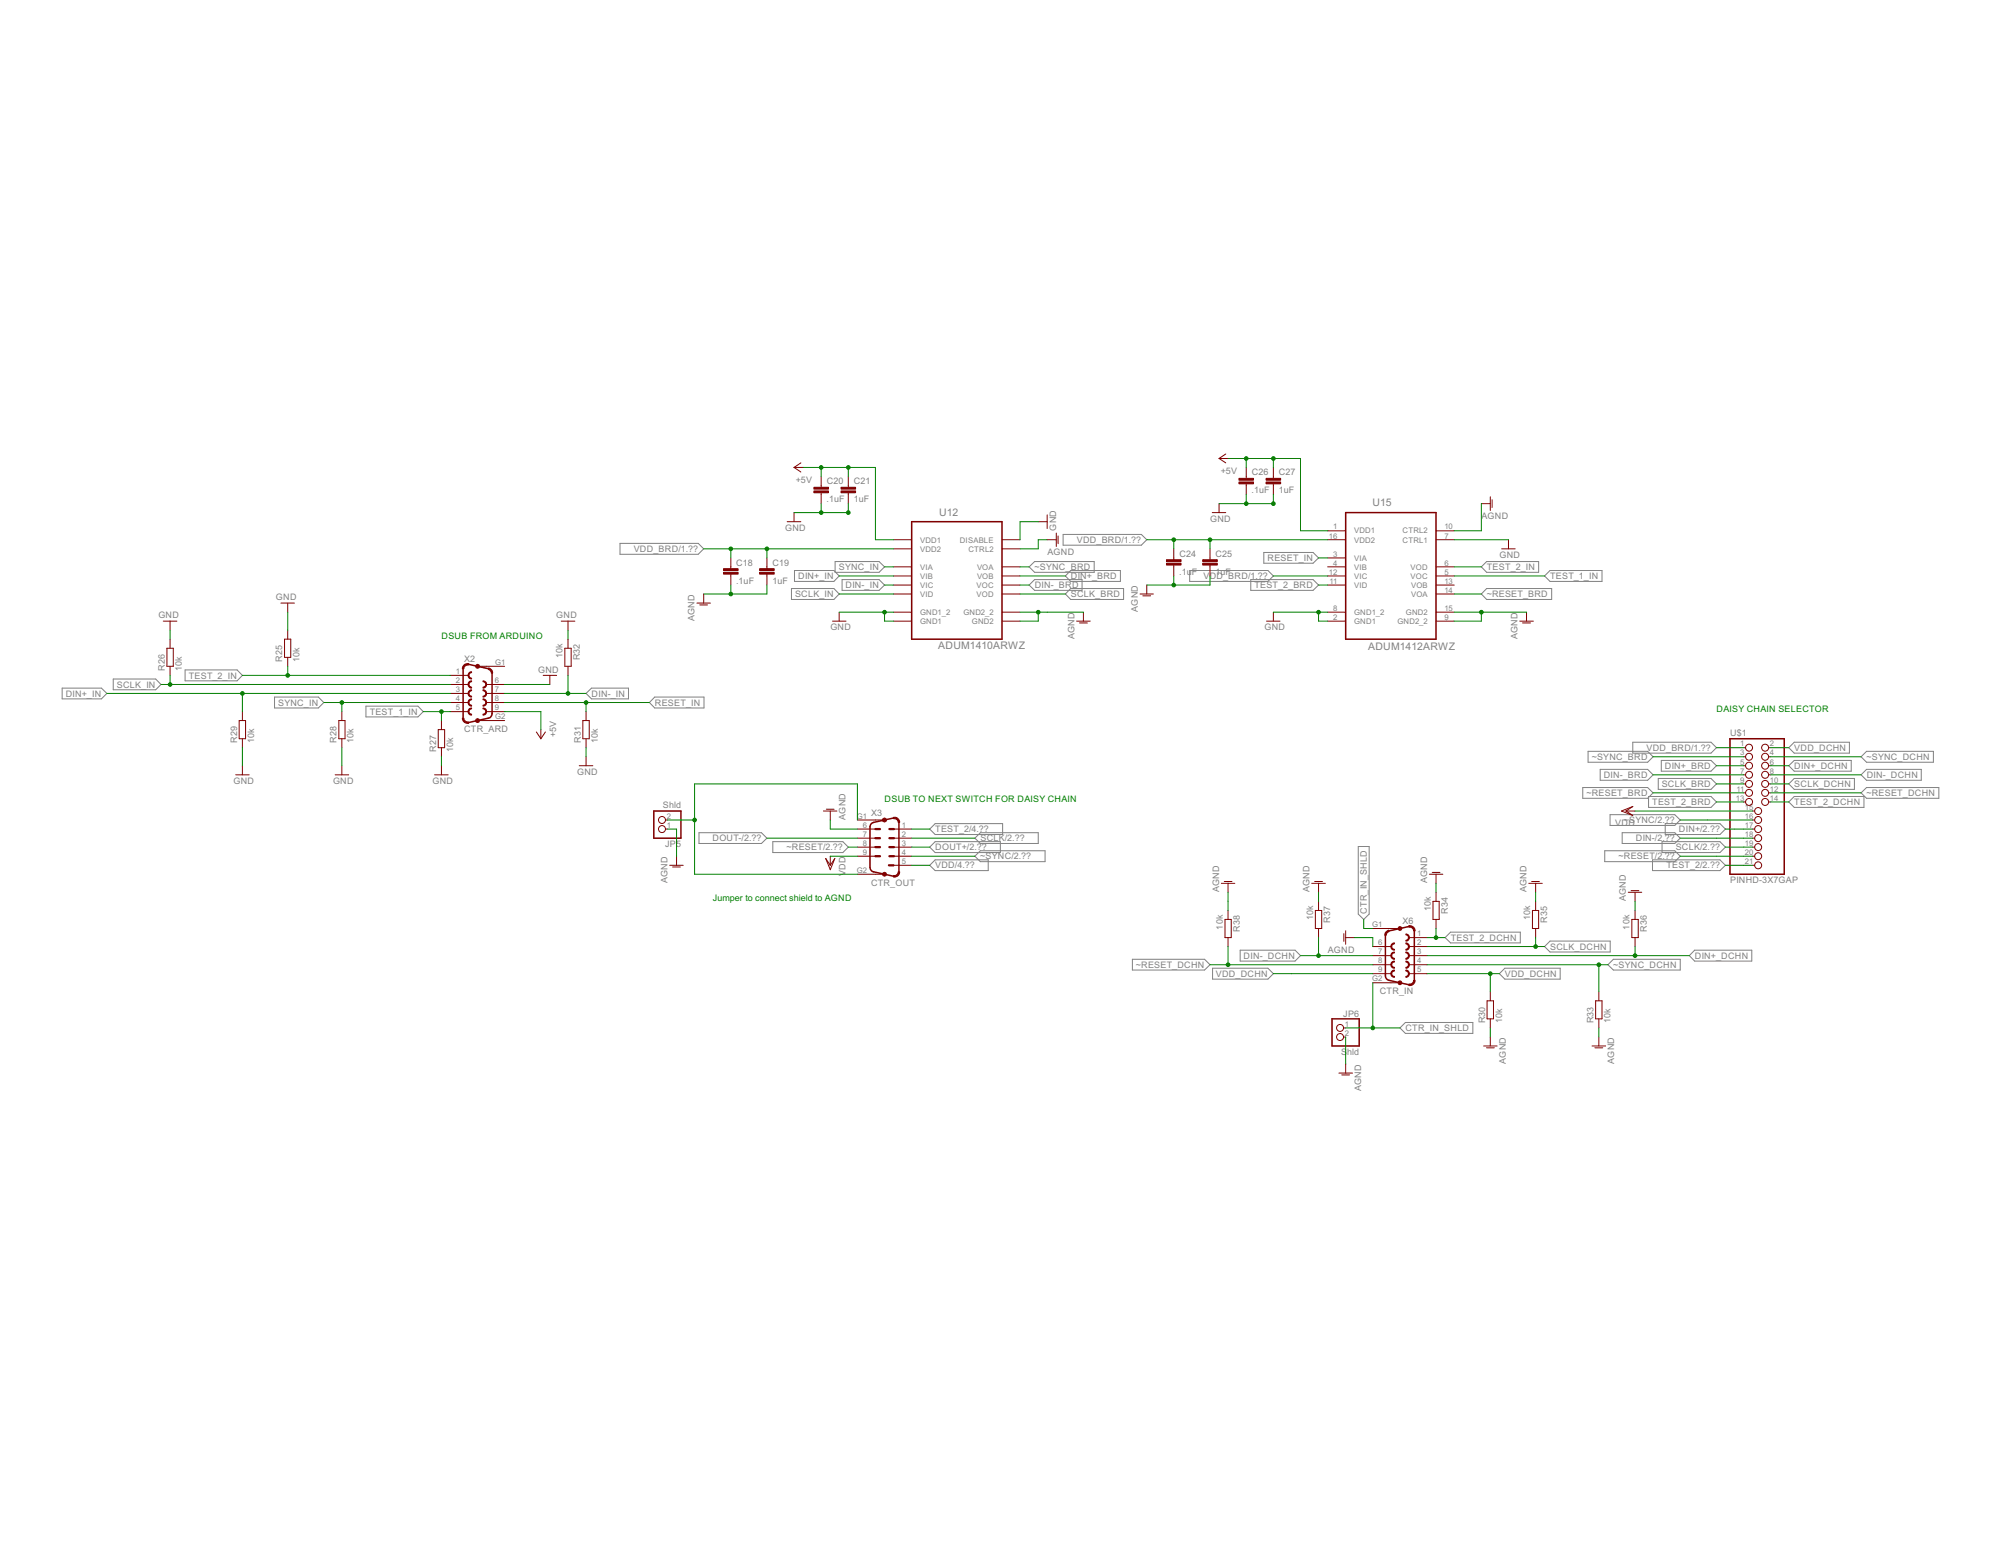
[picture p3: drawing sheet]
<svg xmlns="http://www.w3.org/2000/svg" width="279mm" height="216mm" viewBox="0 0 279 216" stroke-linecap="round" stroke-linejoin="round" font-family="sans-serif">
<g fill="none" stroke="#808080" stroke-width=".14">
<path d="M86.6 75.9h10.9l.8 .7-.8 .8h-10.9zM110.9 79.7h5.5l.8 .7-.8 .8h-5.5zM116.6 78.4h6.1l.8 .8-.8 .7h-6.1zM143.7 79.2l.8-.8h8.3v1.5h-8.3zM148.4 74.6h11l.7 .8-.7 .7h-11zM149.5 79.7h6.9v1.5h-6.9l-.7-.8zM166.1 79.7h10.9l.8 .7-.8 .8h-10.9zM176.5 77.2h6.8l.8 .7-.8 .8h-6.8zM207.6 78.4h7.2v1.5h-7.2l-.8-.7zM8.7 96.1h5.5l.7 .7-.7 .8h-5.5zM15.8 94.8h5.9l.8 .8-.8 .7h-5.9zM25.8 93.6h7.3l.7 .7-.7 .8h-7.3z"/>
<path d="M38.3 97.3h6.1l.8 .8-.8 .8h-6.1zM51.1 98.6h7.3l.7 .8-.7 .7h-7.3zM81.8 96.8l.8-.7h5.2v1.5h-5.2zM91.4 97.3h6.9v1.6h-6.9l-.7-.8zM110.5 82.2h5.9l.8 .8-.8 .7h-5.9zM117.6 80.9h5.1l.8 .8-.8 .7h-5.1zM143.7 81.7l.8-.8h6.6v1.5h-6.6zM149.5 82.2h7.4v1.5h-7.4l-.7-.7zM174.6 80.9h8.7l.8 .8-.8 .7h-8.7zM207.6 82.2h9.1v1.5h-9.1l-.8-.7zM215.7 80.4l.7-.7h7.3v1.5h-7.3zM97.6 116.3h8.7l.8 .8-.8 .7h-8.7z"/>
<path d="M107.9 117.5h9.8l.7 .8-.7 .8h-9.8zM130.6 117.5h9.1v1.6h-9.1l-.8-.8zM130.6 115h9.4v1.5h-9.4l-.8-.7zM136.1 117.1l.8-.8h8.1v1.5h-8.1zM136.1 119.6l.8-.8h9v1.5h-9zM189.7 118.2h1.5v9.5l-.8 .7-.7-.7zM221 110h9.1l.7 .7-.7 .8h-9.1zM221.7 104.9h8.4l.7 .8-.7 .7h-8.4zM223.4 107.4h6.7l.7 .8-.7 .8h-6.7zM224.1 118.8h9.7l.8 .8-.8 .7h-9.7zM224.8 113.8h9l.8 .7-.8 .8h-9zM226.5 116.3h7.3l.8 .8-.8 .7h-7.3z"/>
<path d="M228 103.7h10.9l.8 .7-.8 .8h-10.9zM230.2 111.2h8.7l.8 .8-.8 .8h-8.7zM231.5 108.7h7.4l.8 .8-.8 .7h-7.4zM232 106.2h6.9l.8 .7-.8 .8h-6.9zM232.1 117.5h8.1l.7 .8-.7 .8h-8.1zM232.5 115h7.7l.7 .8-.7 .7h-7.7zM249.8 104.4l.7-.7h7.7v1.5h-7.7zM249.8 106.9l.7-.7h8v1.5h-8zM249.8 109.5l.7-.8h8.4v1.5h-8.4zM249.8 112l.7-.8h9.8v1.6h-9.8zM259.9 105.7l.7-.8h9.4v1.5h-9.4zM259.9 108.2l.7-.8h7.7v1.6h-7.7z"/>
<path d="M259.9 110.7l.7-.7h10.1v1.5h-10.1zM130.6 120.1h7.4v1.5h-7.4l-.8-.8zM158.1 134h10.1l.8 .7-.8 .8h-10.1zM169.3 135.2h7.7l.8 .8-.8 .7h-7.7zM173.2 132.7h7.6l.8 .8-.8 .7h-7.6zM202.5 130.2h9.8v1.5h-9.8l-.7-.8zM210.1 135.2h7.7v1.5h-7.7l-.7-.7zM215.7 132.2l.7-.8h8.4v1.5h-8.4zM224.5 134.7l.8-.7h9.3v1.5h-9.3zM230.7 120.1h9.5l.7 .7-.7 .8h-9.5zM236.6 132.7h8v1.5h-8l-.7-.7zM195.5 143.6l.7-.8h9.5v1.5h-9.5z"/>
</g>
<g fill="none" stroke="#800000" stroke-width=".14">
<path d="M102 77.9v1.5M107.1 77.9v1.5M109.9 72.9h1.9M110.9 65.3l.9 .6M110.9 65.3h1.2M110.9 71.6v1.3M111.8 64.6l-.9 .7M114.7 66.5v1.6M114.7 68.8v1.5M118.4 66.5v1.6M118.4 68.8v1.5M124.8 75.4h2.5"/>
<path d="M124.8 76.6h2.5M124.8 79.2h2.5M139.9 75.4h2.5M139.9 76.6h2.5M139.9 79.2h2.5M145 72.9h1.2M146.2 75.4h1.3M146.2 71.9v1.9M147.5 74.4v1.9M147.7 74.8v1.1M163.9 76.6v1.6M163.9 78.9v1.5"/>
<path d="M169 76.6v1.6M169 78.9v1.5M169.3 71.6h1.9M170.2 64l1 .6M170.2 64h1.3M170.2 70.3v1.3M171.2 63.4l-1 .6M174 65.3v1.5M174 67.6v1.5M177.8 65.3v1.5M177.8 67.6v1.5M185.4 75.4h2.5"/>
<path d="M185.4 79.2h2.5M185.4 74.1h2.5M185.4 77.9h2.5M200.5 75.4h2.6M200.5 79.2h2.6M200.5 74.1h2.6M206.8 70.3h1.3M208.1 69.4v1.9M208.3 69.8v1.1M209.7 76.6h1.9M210.6 75.4v1.2M22.8 86.7h1.9"/>
<path d="M23.3 90.5h.9v2.5h-.9zM23.7 86.7v1.3M23.7 89.3v1.2M23.7 93v1.3M33.8 99.4v1.2M39.2 84.2h1.9M39.7 89.3h.9v2.5h-.9zM40.2 84.2v1.3M40.2 88v1.3M40.2 91.8v1.2M47.7 99.4v1.2M62.9 94.3h2.5"/>
<path d="M62.9 95.6h2.5M62.9 96.8h2.5M62.9 98.1h2.5M62.9 99.4h2.5M66.7 93h3.8M67.9 95.6h2.6M67.9 96.8h2.6M67.9 98.1h2.6M67.9 99.4h2.6M75.8 94.3h1.9M76.8 94.3v1.3M78.4 86.7h1.9"/>
<path d="M78.9 90.5h.9v2.5h-.9zM79.3 86.7v1.3M79.3 89.3v1.2M79.3 93v1.3M81.8 99.4v1.2M97.3 84.2h1.9M97.7 84.5h1.1M98.3 83v1.2M102 80.2v1.5M107.1 80.2v1.5M116.2 86.7h1.9M117.2 85.5v1.2"/>
<path d="M124.8 80.4h2.5M124.8 81.7h2.5M124.8 83h2.5M124.8 85.5h2.5M124.8 86.7h2.5M139.9 80.4h2.5M139.9 81.7h2.5M139.9 83h2.5M139.9 85.5h2.5M139.9 86.7h2.5M150.3 86.7h1.9M150.7 87h1.1"/>
<path d="M151.3 85.5v1.2M159.2 83h1.9M159.6 83.2h1.1M160.1 81.7v1.3M176.8 86.7h1.9M177.8 85.5v1.2M185.4 80.4h2.5M185.4 81.7h2.5M185.4 85.5h2.5M185.4 86.7h2.5M200.5 80.4h2.6M200.5 81.7h2.6"/>
<path d="M200.5 83h2.6M200.5 85.5h2.6M200.5 86.7h2.6M212.2 86.7h1.9M212.6 87h1.1M213.1 85.5v1.2M32.9 108.2h1.9M33.4 100.6h.9v2.6h-.9zM33.8 103.2v1.2M33.8 106.9v1.3M46.8 108.2h1.9M47.3 100.6h.9v2.6h-.9z"/>
<path d="M47.7 103.2v1.2M47.7 106.9v1.3M60.7 108.2h1.9M61.2 101.9h.9v2.5h-.9zM61.6 100.6v1.3M61.6 104.4v1.3M61.6 106.9v1.3M66.7 100.6h3.8M74.9 102.2l.6 1M75.5 101.9v1.3M76.2 102.2l-.7 1M80.9 106.9h1.9"/>
<path d="M81.4 100.6h.9v2.6h-.9zM81.8 103.2v1.2M81.8 105.7v1.2M92.9 114.5h.3M92.9 115.8h.3M94.5 119.6v1.2M115 113.3h1.9M115.3 119.9l.6 .9 .7-.9-.7 1.6zM115.4 113h1.1M115.9 113.3v1.2M115.9 119.6v1.2M119.7 114.5h3.8"/>
<path d="M119.7 115.8h2.5M119.7 117.1h2.5M119.7 118.3h2.5M119.7 119.6h2.5M124.8 115.8h2.5M124.8 117.1h2.5M124.8 118.3h2.5M124.8 119.6h2.5M226.4 113.3l1.6-.7-1 .7 1 .6zM227 113.3h1.3M243.5 104.4h.2M243.5 105.7h.2"/>
<path d="M243.5 106.9h.2M243.5 108.2h.2M243.5 109.5h.2M243.5 110.7h.2M243.5 112h.2M244.7 114.5h.3M244.7 115.8h.3M244.7 117.1h.3M244.7 118.3h.3M244.7 119.6h.3M244.7 113.3h.3M247 104.4h.2"/>
<path d="M247 105.7h.2M247 106.9h.2M247 108.2h.2M247 109.5h.2M247 110.7h.2M247 112h.2M93.5 120.8h1.9M93.9 121.1h1.1M119.7 122.1h3.8M124.8 120.8h2.5M170.5 123.4h1.9M170.9 123.1h1.1"/>
<path d="M171 128.4h.9v2.5h-.9zM171.5 123.4v1.2M171.5 127.1v1.3M171.5 130.9v1.3M183.2 123.4h1.9M183.6 123.1h1.1M183.7 127.1h.9v2.6h-.9zM184.1 123.4v1.2M184.1 125.9v1.2M184.1 129.7v1.2M187.6 130.4v1.1M187.9 130.9h1.3"/>
<path d="M187.9 130v1.9M191.7 129.7h3.8M191.7 137.2h3.8M191.7 132.2h2.5M191.7 133.5h2.5M191.7 134.7h2.5M191.7 136h2.5M196.7 130.9h2.6M196.7 132.2h2.6M196.7 133.5h2.6M196.7 134.7h2.6M196.7 136h2.6"/>
<path d="M199.6 122.1h1.9M200 121.8h1.1M200.1 125.9h.9v2.5h-.9zM200.5 122.1v1.3M200.5 124.6v1.3M200.5 128.4v1.3M207.6 139.8h.9v2.5h-.9zM208.1 138.5v1.3M213.5 123.4h1.8M213.9 123.1h1M214 127.1h.8v2.6h-.8zM214.4 123.4v1.2"/>
<path d="M214.4 125.9v1.2M214.4 129.7v1.2M222.8 139.8h.9v2.5h-.9zM223.2 138.5v1.3M227.4 124.6h1.8M227.8 124.4h1M227.9 128.4h.8v2.5h-.8zM228.3 124.6v1.3M228.3 127.1v1.3M228.3 130.9v1.3M244.7 120.8h.3M186.9 149.9h1.9"/>
<path d="M187.3 150.1h1.1M187.6 143.6h.3M187.6 144.8h.3M187.9 148.6v1.3M207.2 146.1h1.8M207.6 146.3h1M208.1 142.3v1.3M208.1 144.8v1.3M222.3 146.1h1.9M222.7 146.3h1.1M223.2 142.3v1.3M223.2 144.8v1.3"/>
<circle cx="92.4" cy="114.5" r=".49"/>
<circle cx="92.4" cy="115.8" r=".49"/>
<circle cx="244.2" cy="110.7" r=".49"/>
<circle cx="244.2" cy="108.2" r=".49"/>
<circle cx="244.2" cy="112" r=".49"/>
<circle cx="244.2" cy="106.9" r=".49"/>
<circle cx="244.2" cy="104.4" r=".49"/>
<circle cx="244.2" cy="109.5" r=".49"/>
<circle cx="244.2" cy="105.7" r=".49"/>
<circle cx="245.5" cy="117.1" r=".49"/>
<circle cx="245.5" cy="114.5" r=".49"/>
<circle cx="245.5" cy="118.3" r=".49"/>
<circle cx="245.5" cy="119.6" r=".49"/>
<circle cx="245.5" cy="115.8" r=".49"/>
<circle cx="245.5" cy="113.3" r=".49"/>
<circle cx="246.5" cy="109.5" r=".49"/>
<circle cx="246.5" cy="110.7" r=".49"/>
<circle cx="246.5" cy="108.2" r=".49"/>
<circle cx="246.5" cy="112" r=".49"/>
<circle cx="246.5" cy="105.7" r=".49"/>
<circle cx="246.5" cy="106.9" r=".49"/>
<circle cx="246.5" cy="104.4" r=".49"/>
<circle cx="245.5" cy="120.8" r=".49"/>
<circle cx="187.1" cy="143.6" r=".49"/>
<circle cx="187.1" cy="144.8" r=".49"/>
</g>
<g fill="none" stroke="#800000" stroke-width=".21">
<path d="M127.3 72.9h12.6v16.4h-12.6zM187.9 71.6h12.6v17.7h-12.6zM64.7 93.4v6.9M65.4 92.8l2.8 .6M68.7 94v5.7a.63 .63 0 0 1-.5 .6l-2.8 .6M91.3 113.3h3.8v3.8h-3.8zM124.8 114.2l-2.8 .7a.63 .63 0 0 0-.5 .6v5.6a.63 .63 0 0 0 .5 .7l2.8 .6M125.5 114.9v6.9M241.6 103.2h7.5v18.9h-7.5zM193.4 130.6v5.7a.63 .63 0 0 0 .6 .6l2.7 .6M196.7 129.4l-2.7 .6M197.5 130v6.9"/>
<path d="M186 142.3h3.8v3.8h-3.8z"/>
</g>
<g fill="#800000" stroke="#800000" stroke-width=".14">
<path d="M101 79.9h2.1v.3h-2.1z"/>
<path d="M101 79.4h2.1v.3h-2.1z"/>
<path d="M106.1 79.9h2v.3h-2z"/>
<path d="M106.1 79.4h2v.3h-2z"/>
<path d="M113.6 68.6h2.1v.2h-2.1z"/>
<path d="M113.6 68.1h2.1v.2h-2.1z"/>
<path d="M117.4 68.6h2.1v.2h-2.1z"/>
<path d="M117.4 68.1h2.1v.2h-2.1z"/>
<path d="M162.9 78.7h2v.2h-2z"/>
<path d="M162.9 78.2h2v.2h-2z"/>
<path d="M167.9 78.7h2.1v.2h-2.1z"/>
<path d="M167.9 78.2h2.1v.2h-2.1z"/>
<path d="M173 67.3h2v.3h-2z"/>
<path d="M173 66.8h2v.3h-2z"/>
<path d="M176.8 67.3h2v.3h-2z"/>
<path d="M176.8 66.8h2v.3h-2z"/>
</g>
<path d="M122.2 115.8h.7M122.2 117.1h.7M122.2 118.3h.7M122.2 119.6h.7M124.2 115.8h.6M124.2 117.1h.6M124.2 118.3h.6M124.2 119.6h.6M124.1 120.8h.7" fill="none" stroke="#800000" stroke-width=".32"/>
<g fill="#800000" stroke="#800000" stroke-width=".14">
<path d="M124.8 122.3a.51 .51 0 0 0 .6-.5h.2v.1a.74 .74 0 0 1-.9 .6z" fill-rule="evenodd"/>
<path d="M124.7 114.2a.7 .7 0 0 1 .9 .7h-.2a.52 .52 0 0 0-.6-.6z" fill-rule="evenodd"/>
<path d="M123.3 121.9l.2-.1 .2 .1 .1 .2-.1 .2-.2 .1-.2-.1-.1-.2z" fill-rule="evenodd"/>
<path d="M65.5 95.2l.3-.1v.1a.38 .38 0 0 0-.3 .4 .38 .38 0 0 0 .3 .4v.1a.53 .53 0 0 1-.3-.9z" fill-rule="evenodd"/>
<path d="M67.4 95.1a.51 .51 0 0 1 .5 .5 .51 .51 0 0 1-.5 .5v-.1a.38 .38 0 0 0 .4-.4 .38 .38 0 0 0-.4-.4z" fill-rule="evenodd"/>
<path d="M65.5 94l.3-.2v.1a.38 .38 0 0 0-.3 .4 .38 .38 0 0 0 .3 .4v.1a.53 .53 0 0 1-.3-.8z" fill-rule="evenodd"/>
<path d="M67.4 97.6a.51 .51 0 0 1 .5 .5 .51 .51 0 0 1-.5 .5v-.1a.38 .38 0 0 0 .4-.4 .38 .38 0 0 0-.4-.4z" fill-rule="evenodd"/>
<path d="M65.5 96.5l.3-.2v.2a.38 .38 0 0 0-.3 .3 .38 .38 0 0 0 .3 .4v.1a.51 .51 0 0 1-.3-.8z" fill-rule="evenodd"/>
<path d="M67.4 96.3a.51 .51 0 0 1 .5 .5 .51 .51 0 0 1-.5 .5v-.1a.38 .38 0 0 0 .4-.4 .38 .38 0 0 0-.4-.3z" fill-rule="evenodd"/>
<path d="M65.5 97.8l.3-.2v.1a.38 .38 0 0 0-.3 .4 .38 .38 0 0 0 .3 .4v.1a.53 .53 0 0 1-.3-.8z" fill-rule="evenodd"/>
<path d="M67.4 98.9a.5 .5 0 0 1 .5 .5 .5 .5 0 0 1-.5 .5v-.2a.37 .37 0 0 0 .4-.3 .37 .37 0 0 0-.4-.4z" fill-rule="evenodd"/>
<path d="M65.5 99l.3-.1v.1a.37 .37 0 0 0-.3 .4 .37 .37 0 0 0 .3 .3v.2a.5 .5 0 0 1-.4-.3 .5 .5 0 0 1 .1-.6z" fill-rule="evenodd"/>
<path d="M64.7 92.9l.2-.1 .4-.1h.1v.2a.54 .54 0 0 0-.6 .5h-.2z" fill-rule="evenodd"/>
<path d="M68.2 93.3h.1a.71 .71 0 0 1 .5 .7h-.2a.57 .57 0 0 0-.4-.5z" fill-rule="evenodd"/>
<path d="M64.6 100.3h.2a.55 .55 0 0 0 .6 .5v.2h-.1a.73 .73 0 0 1-.7-.7z" fill-rule="evenodd"/>
<path d="M196.3 131.7a.51 .51 0 0 1 .5 .5 .51 .51 0 0 1-.5 .5v-.1a.38 .38 0 0 0 .4-.4 .38 .38 0 0 0-.4-.4z" fill-rule="evenodd"/>
<path d="M194.3 131.9l.3-.2h.1v.1a.38 .38 0 0 0-.4 .4 .38 .38 0 0 0 .4 .4v.1h-.1a.5 .5 0 0 1-.3-.8z" fill-rule="evenodd"/>
<path d="M196.3 130.4a.5 .5 0 0 1 .5 .5 .5 .5 0 0 1-.5 .5v-.1a.38 .38 0 0 0 .4-.4 .38 .38 0 0 0-.4-.3z" fill-rule="evenodd"/>
<path d="M194.3 134.4l.3-.2h.1v.1a.37 .37 0 0 0-.4 .4 .37 .37 0 0 0 .4 .4v.1a.5 .5 0 0 1-.5-.3 .5 .5 0 0 1 .1-.5z" fill-rule="evenodd"/>
<path d="M196.3 132.9a.51 .51 0 0 1 .5 .6 .51 .51 0 0 1-.5 .5v-.2a.38 .38 0 0 0 .4-.3 .38 .38 0 0 0-.4-.4z" fill-rule="evenodd"/>
<path d="M194.3 133.1l.3-.2h.1v.2a.38 .38 0 0 0-.4 .4 .38 .38 0 0 0 .4 .3v.2h-.1a.53 .53 0 0 1-.3-.9z" fill-rule="evenodd"/>
<path d="M196.3 134.2a.5 .5 0 0 1 .5 .5 .5 .5 0 0 1-.5 .5v-.1a.37 .37 0 0 0 .4-.4 .37 .37 0 0 0-.4-.4z" fill-rule="evenodd"/>
<path d="M194.3 135.7l.3-.2h.1v.1a.38 .38 0 0 0-.4 .4 .38 .38 0 0 0 .4 .4v.1h-.1a.51 .51 0 0 1-.3-.8z" fill-rule="evenodd"/>
<path d="M196.3 135.5a.51 .51 0 0 1 .5 .5 .51 .51 0 0 1-.5 .5v-.1a.38 .38 0 0 0 .4-.4 .38 .38 0 0 0-.4-.4z" fill-rule="evenodd"/>
<path d="M196.7 129.3h.1a.73 .73 0 0 1 .8 .7h-.2a.52 .52 0 0 0-.7-.5z" fill-rule="evenodd"/>
<path d="M193.5 130.2l.4-.3 .1 .2a.57 .57 0 0 0-.5 .5h-.1z" fill-rule="evenodd"/>
<path d="M196.7 137.4a.51 .51 0 0 0 .7-.5h.2v.1a.71 .71 0 0 1-.9 .6z" fill-rule="evenodd"/>
<circle cx="123.5" cy="114.5" r=".29"/>
<circle cx="66.7" cy="93.1" r=".29"/>
<circle cx="66.7" cy="100.6" r=".29"/>
<circle cx="195.5" cy="129.7" r=".27"/>
<circle cx="195.5" cy="137.2" r=".27"/>
</g>
<g fill="none" stroke="#008000" stroke-width=".14">
<path d="M98.3 76.6h26.5M102 76.6v1.3M107.1 76.6v1.3M112.1 65.3h10.1v10.1h2.6M114.7 65.3v1.2M114.7 70.3v1.3M118.4 70.3v1.3h-7.5M118.4 65.3v1.2M123.5 79.2h1.3M142.4 79.2h1.3M145 72.9h-2.6v2.5M146.2 75.4h-1.2v1.2h-2.6"/>
<path d="M160.1 75.4h25.3M163.9 75.4v1.2M169 75.4v1.2M171.5 64h10.1v10.1h3.8M174 64v1.3M174 69.1v1.2M177.8 69.1v1.2h-7.6M177.8 64v1.3M184.1 77.9h1.3M203.1 75.4h7.5M203.1 79.2h3.7M206.8 70.3v3.8h-3.7"/>
<path d="M14.9 96.8h48M22.5 95.6h40.4M23.7 88v1.3M23.7 94.3v1.3M33.8 96.8v2.6M33.8 94.3h29.1M40.2 85.5v2.5M40.2 93v1.3M45.2 98.1h17.7M47.7 98.1v1.3M59.1 99.4h3.8M61.6 99.4v1.2"/>
<path d="M70.5 96.8h11.3M70.5 95.6h6.3M70.5 98.1h20.2M70.5 99.4h5v2.5M79.3 88v1.3M79.3 94.3v2.5M81.8 98.1v1.3M102 81.7v1.3M107.1 81.7v1.3h-8.8M117.2 80.4h7.6M117.2 85.5h7.6M117.2 83h7.6"/>
<path d="M123.5 85.5v1.2h1.3M123.5 81.7h1.3M142.4 80.4h6.4M142.4 85.5h8.9M142.4 81.7h1.3M142.4 83h6.4M145 85.5v1.2h-2.6M163.9 80.4v1.3M169 80.4v1.3h-8.9M177.8 80.4h7.6M177.8 85.5h7.6M184.1 85.5v1.2h1.3"/>
<path d="M184.1 81.7h1.3M203.1 80.4h12.6M203.1 85.5h10M203.1 83h3.7M206.8 85.5v1.2h-3.7M33.8 104.4v2.5M47.7 104.4v2.5M61.6 105.7v1.2M81.8 104.4v1.3M93.2 115.8h1.3v3.8M93.2 114.5h3.8M107.1 117.1h12.6"/>
<path d="M115.9 114.5v1.3h3.8M115.9 119.6h3.8M118.4 118.3h1.3M119.7 114.5v-5h-22.7v12.6h22.7M127.3 115.8h2.5M127.3 119.6h8.8M127.3 117.1h8.8M127.3 118.3h2.5M228.3 113.3h16.4M230.8 105.7h12.7M230.8 108.2h12.7M230.8 110.7h12.7"/>
<path d="M234.6 119.6h10.1M234.6 117.1h10.1M234.6 114.5h10.1M239.7 104.4h3.8M239.7 106.9h3.8M239.7 109.5h3.8M239.7 112h3.8M240.9 115.8h3.8M240.9 118.3h3.8M247.2 104.4h2.6M247.2 105.7h12.7M247.2 106.9h2.6"/>
<path d="M247.2 108.2h12.7M247.2 109.5h2.6M247.2 112h2.6M247.2 110.7h12.7M127.3 120.8h2.5M169 134.7h22.7M171.5 124.6v2.5M171.5 132.2v2.5M177.8 136h13.9M181.6 133.5h10.1M184.1 124.6v1.3M184.1 130.9v2.6"/>
<path d="M189.2 130.9h2.5v1.3M190.4 128.4v1.3h1.3M191.7 137.2v6.4M199.3 130.9h2.5M199.3 132.2h16.4M199.3 133.5h36.6M199.3 134.7h25.2M199.3 136h10.1M200.5 123.4v1.2M200.5 129.7v1.2M208.1 136v2.5M214.4 124.6v1.3"/>
<path d="M214.4 130.9v1.3M223.2 134.7v3.8M228.3 125.9v1.2M228.3 132.2v1.3M240.9 120.8h3.8M187.9 144.8v3.8M187.9 143.6h7.6M208.1 143.6v1.2M223.2 143.6v1.2"/>
</g>
<g fill="#008000" stroke="#008000" stroke-width=".14">
<circle cx="33.8" cy="96.8" r=".25"/>
<circle cx="123.5" cy="85.5" r=".25"/>
<circle cx="118.4" cy="71.6" r=".25"/>
<circle cx="114.7" cy="71.6" r=".25"/>
<circle cx="177.8" cy="70.3" r=".25"/>
<circle cx="174" cy="70.3" r=".25"/>
<circle cx="184.1" cy="85.5" r=".25"/>
<circle cx="79.3" cy="96.8" r=".25"/>
<circle cx="23.7" cy="95.6" r=".25"/>
<circle cx="47.7" cy="98.1" r=".25"/>
<circle cx="81.8" cy="98.1" r=".25"/>
<circle cx="114.7" cy="65.3" r=".25"/>
<circle cx="118.4" cy="65.3" r=".25"/>
<circle cx="174" cy="64" r=".25"/>
<circle cx="177.8" cy="64" r=".25"/>
<circle cx="61.6" cy="99.4" r=".25"/>
<circle cx="40.2" cy="94.3" r=".25"/>
<circle cx="145" cy="85.5" r=".25"/>
<circle cx="102" cy="83" r=".25"/>
<circle cx="206.8" cy="85.5" r=".25"/>
<circle cx="163.9" cy="81.7" r=".25"/>
<circle cx="107.1" cy="76.6" r=".25"/>
<circle cx="102" cy="76.6" r=".25"/>
<circle cx="169" cy="75.4" r=".25"/>
<circle cx="163.9" cy="75.4" r=".25"/>
<circle cx="97" cy="114.5" r=".25"/>
<circle cx="200.5" cy="130.9" r=".25"/>
<circle cx="214.4" cy="132.2" r=".25"/>
<circle cx="228.3" cy="133.5" r=".25"/>
<circle cx="223.2" cy="134.7" r=".25"/>
<circle cx="184.1" cy="133.5" r=".25"/>
<circle cx="171.5" cy="134.7" r=".25"/>
<circle cx="208.1" cy="136" r=".25"/>
<circle cx="191.7" cy="143.6" r=".25"/>
</g>
<g font-size="1.6" fill="#808080">
<text x="191.6" y="70.7">U15</text>
<text x="131.1" y="72">U12</text>
<text x="131" y="90.6">ADUM1410ARWZ</text>
<text x="191" y="90.7">ADUM1412ARWZ</text>
</g>
<g font-size="1.4" fill="#808080">
<text x="111.1" y="67.4">+5V</text>
<text x="115.4" y="70.1">.1uF</text>
<text x="115.4" y="67.6">C20</text>
<text x="119.2" y="70.1">1uF</text>
<text x="119.2" y="67.6">C21</text>
<text x="170.5" y="66.2">+5V</text>
<text x="174.8" y="68.9">.1uF</text>
<text x="174.8" y="66.4">C26</text>
<text x="178.6" y="68.9">1uF</text>
<text x="178.6" y="66.4">C27</text>
<text x="88.5" y="77.1">VDD_BRD/1.??</text>
<text x="109.6" y="74.1">GND</text>
<text x="146.2" y="77.5">AGND</text>
<text x="147.5" y="74.1" transform="rotate(-90 147.5 74.1)">GND</text>
<text x="150.4" y="75.8">VDD_BRD/1.??</text>
<text x="164.7" y="77.7">C24</text>
<text x="169" y="72.9">GND</text>
<text x="169.7" y="77.7">C25</text>
<text x="206.9" y="72.5">AGND</text>
<text x="209.4" y="77.9">GND</text>
<text x="38.5" y="83.8">GND</text>
<text x="102.8" y="81.5">.1uF</text>
<text x="102.8" y="79">C18</text>
<text x="107.8" y="81.5">1uF</text>
<text x="107.9" y="79">C19</text>
<text x="111" y="83.4">SCLK_IN</text>
<text x="111.5" y="80.9">DIN+_IN</text>
<text x="117.1" y="79.6">SYNC_IN</text>
<text x="118.1" y="82.1">DIN-_IN</text>
<text x="144.5" y="79.6">~SYNC_BRD</text>
<text x="144.5" y="82.1">DIN-_BRD</text>
<text x="149.5" y="80.9">DIN+_BRD</text>
<text x="149.5" y="83.4">SCLK_BRD</text>
<text x="164.7" y="80.2">.1uF</text>
<text x="168" y="80.9">VDD_BRD/1.??</text>
<text x="169.7" y="80.2">1uF</text>
<text x="175.2" y="82.1">TEST_2_BRD</text>
<text x="177" y="78.4">RESET_IN</text>
<text x="207.6" y="83.4">~RESET_BRD</text>
<text x="207.6" y="79.6">TEST_2_IN</text>
<text x="216.5" y="80.9">TEST_1_IN</text>
<text x="22.1" y="86.4">GND</text>
<text x="77.7" y="86.4">GND</text>
<text x="97" y="86.7" transform="rotate(-90 97 86.7)">AGND</text>
<text x="115.9" y="88">GND</text>
<text x="150" y="89.2" transform="rotate(-90 150 89.2)">AGND</text>
<text x="158.9" y="85.5" transform="rotate(-90 158.9 85.5)">AGND</text>
<text x="176.6" y="88">GND</text>
<text x="211.9" y="89.2" transform="rotate(-90 211.9 89.2)">AGND</text>
<text x="23" y="93.7" transform="rotate(-90 23 93.7)">R26</text>
<text x="25.4" y="93.7" transform="rotate(-90 25.4 93.7)">10k</text>
<text x="26.4" y="94.8">TEST_2_IN</text>
<text x="39.4" y="92.4" transform="rotate(-90 39.4 92.4)">R25</text>
<text x="41.8" y="92.4" transform="rotate(-90 41.8 92.4)">10k</text>
<text x="64.8" y="92.4">X2</text>
<text x="75.1" y="93.9">GND</text>
<text x="78.6" y="91.9" transform="rotate(-90 78.6 91.9)">10k</text>
<text x="80.9" y="92.2" transform="rotate(-90 80.9 92.2)">R32</text>
<text x="9.2" y="97.3">DIN+_IN</text>
<text x="16.3" y="96">SCLK_IN</text>
<text x="38.8" y="98.6">SYNC_IN</text>
<text x="51.6" y="99.8">TEST_1_IN</text>
<text x="82.6" y="97.3">DIN-_IN</text>
<text x="91.5" y="98.5">RESET_IN</text>
<text x="33.1" y="103.8" transform="rotate(-90 33.1 103.8)">R29</text>
<text x="35.5" y="103.8" transform="rotate(-90 35.5 103.8)">10k</text>
<text x="47" y="103.8" transform="rotate(-90 47 103.8)">R28</text>
<text x="49.4" y="103.8" transform="rotate(-90 49.4 103.8)">10k</text>
<text x="60.9" y="105" transform="rotate(-90 60.9 105)">R27</text>
<text x="63.3" y="105" transform="rotate(-90 63.3 105)">10k</text>
<text x="64.8" y="102.2">CTR_ARD</text>
<text x="77.7" y="102.9" transform="rotate(-90 77.7 102.9)">+5V</text>
<text x="81.1" y="103.8" transform="rotate(-90 81.1 103.8)">R31</text>
<text x="83.5" y="103.8" transform="rotate(-90 83.5 103.8)">10k</text>
<text x="222.3" y="106.1">~SYNC_BRD</text>
<text x="229.9" y="104.9">VDD_BRD/1.??</text>
<text x="232.5" y="107.4">DIN+_BRD</text>
<text x="241.6" y="102.8">U$1</text>
<text x="250.5" y="107.4">DIN+_DCHN</text>
<text x="250.5" y="104.9">VDD_DCHN</text>
<text x="260.6" y="106.1">~SYNC_DCHN</text>
<text x="32.6" y="109.5">GND</text>
<text x="46.5" y="109.5">GND</text>
<text x="60.4" y="109.5">GND</text>
<text x="80.6" y="108.2">GND</text>
<text x="92.6" y="112.9">Shld</text>
<text x="121.6" y="113.9">X3</text>
<text x="221.5" y="111.2">~RESET_BRD</text>
<text x="223.9" y="108.7">DIN-_BRD</text>
<text x="230.7" y="112.4">TEST_2_BRD</text>
<text x="232" y="109.9">SCLK_BRD</text>
<text x="250.5" y="112.4">TEST_2_DCHN</text>
<text x="250.5" y="109.9">SCLK_DCHN</text>
<text x="260.6" y="111.2">~RESET_DCHN</text>
<text x="260.6" y="108.6">DIN-_DCHN</text>
<text x="92.9" y="118.2">JP5</text>
<text x="99.5" y="117.5">DOUT-/2.??</text>
<text x="109.8" y="118.8">~RESET/2.??</text>
<text x="118.1" y="114.5" transform="rotate(-90 118.1 114.5)">AGND</text>
<text x="130.6" y="118.7">DOUT+/2.??</text>
<text x="130.6" y="116.2">TEST_2/4.??</text>
<text x="136.9" y="117.5">SCLK/2.??</text>
<text x="225.5" y="115.4">VDD</text>
<text x="226.7" y="115">~SYNC/2.??</text>
<text x="228.4" y="117.5">DIN-/2.??</text>
<text x="234" y="118.8">SCLK/2.??</text>
<text x="234.4" y="116.2">DIN+/2.??</text>
<text x="93.2" y="123.3" transform="rotate(-90 93.2 123.3)">AGND</text>
<text x="118.1" y="122.3" transform="rotate(-90 118.1 122.3)">VDD</text>
<text x="121.6" y="123.7">CTR_OUT</text>
<text x="130.6" y="121.3">VDD/4.??</text>
<text x="136.9" y="120">~SYNC/2.??</text>
<text x="170.2" y="124.6" transform="rotate(-90 170.2 124.6)">AGND</text>
<text x="182.8" y="124.6" transform="rotate(-90 182.8 124.6)">AGND</text>
<text x="199.3" y="123.3" transform="rotate(-90 199.3 123.3)">AGND</text>
<text x="213.1" y="124.6" transform="rotate(-90 213.1 124.6)">AGND</text>
<text x="226" y="120">~RESET/2.??</text>
<text x="227" y="125.9" transform="rotate(-90 227 125.9)">AGND</text>
<text x="232.7" y="121.3">TEST_2/2.??</text>
<text x="241.6" y="123.4">PINHD-3X7GAP</text>
<text x="170.7" y="129.8" transform="rotate(-90 170.7 129.8)">10k</text>
<text x="173.1" y="130.1" transform="rotate(-90 173.1 130.1)">R38</text>
<text x="183.4" y="128.5" transform="rotate(-90 183.4 128.5)">10k</text>
<text x="185.7" y="128.8" transform="rotate(-90 185.7 128.8)">R37</text>
<text x="190.9" y="127.6" transform="rotate(-90 190.9 127.6)">CTR_IN_SHLD</text>
<text x="195.8" y="129">X6</text>
<text x="199.8" y="127.3" transform="rotate(-90 199.8 127.3)">10k</text>
<text x="202.2" y="127.6" transform="rotate(-90 202.2 127.6)">R34</text>
<text x="202.6" y="131.4">TEST_2_DCHN</text>
<text x="213.7" y="128.5" transform="rotate(-90 213.7 128.5)">10k</text>
<text x="216" y="128.8" transform="rotate(-90 216 128.8)">R35</text>
<text x="227.5" y="129.8" transform="rotate(-90 227.5 129.8)">10k</text>
<text x="229.9" y="130.1" transform="rotate(-90 229.9 130.1)">R36</text>
<text x="158.6" y="135.2">~RESET_DCHN</text>
<text x="169.8" y="136.4">VDD_DCHN</text>
<text x="173.6" y="133.9">DIN-_DCHN</text>
<text x="185.4" y="133.1">AGND</text>
<text x="210.1" y="136.4">VDD_DCHN</text>
<text x="216.5" y="132.6">SCLK_DCHN</text>
<text x="225.3" y="135.2">~SYNC_DCHN</text>
<text x="236.7" y="133.9">DIN+_DCHN</text>
<text x="187.6" y="142">JP6</text>
<text x="192.7" y="138.8">CTR_IN</text>
<text x="196.2" y="144">CTR_IN_SHLD</text>
<text x="207.4" y="142.9" transform="rotate(-90 207.4 142.9)">R30</text>
<text x="209.7" y="142.9" transform="rotate(-90 209.7 142.9)">10k</text>
<text x="222.5" y="142.9" transform="rotate(-90 222.5 142.9)">R33</text>
<text x="224.9" y="142.9" transform="rotate(-90 224.9 142.9)">10k</text>
<text x="187.3" y="147.3">S</text>
<text x="188.1" y="147.3">hld</text>
<text x="210.2" y="148.6" transform="rotate(-90 210.2 148.6)">AGND</text>
<text x="225.4" y="148.6" transform="rotate(-90 225.4 148.6)">AGND</text>
<text x="190" y="152.4" transform="rotate(-90 190 152.4)">AGND</text>
</g>
<g font-size="1.4" fill="#008000">
<text x="61.7" y="89.3">DSUB FROM ARDUINO</text>
<text x="239.7" y="99.4">DAISY CHAIN SELECTOR</text>
<text x="123.5" y="112">DSUB TO NEXT SWITCH FOR DAISY CHAIN</text>
<text x="99.5" y="125.9">Jumper to connect shield to AGND</text>
</g>
<g font-size="1.2" fill="#808080">
<text x="128.5" y="75.8">VDD1</text>
<text x="128.5" y="77">VDD2</text>
<text x="134" y="75.8">DISABLE</text>
<text x="135.2" y="77">CTRL2</text>
<text x="185.5" y="75.2">16</text>
<text x="186.1" y="73.9">1</text>
<text x="186.1" y="77.7">3</text>
<text x="189.1" y="74.5">VDD1</text>
<text x="189.1" y="75.8">VDD2</text>
<text x="195.8" y="75.8">CTRL1</text>
<text x="195.8" y="74.5">CTRL2</text>
<text x="201.7" y="75.2">7</text>
<text x="201.7" y="73.9">10</text>
<text x="128.5" y="79.5">VIA</text>
<text x="128.5" y="80.8">VIB</text>
<text x="128.5" y="82.1">VIC</text>
<text x="128.5" y="83.3">VID</text>
<text x="136.4" y="82.1">VOC</text>
<text x="136.4" y="83.3">VOD</text>
<text x="136.4" y="79.6">VOA</text>
<text x="136.4" y="80.8">VOB</text>
<text x="185.5" y="80.3">12</text>
<text x="185.6" y="81.5">11</text>
<text x="186.1" y="79">4</text>
<text x="189.1" y="78.3">VIA</text>
<text x="189.1" y="79.5">VIB</text>
<text x="189.1" y="80.8">VIC</text>
<text x="189.1" y="82.1">VID</text>
<text x="197" y="80.8">VOC</text>
<text x="197" y="79.6">VOD</text>
<text x="197" y="83.3">VOA</text>
<text x="197" y="82.1">VOB</text>
<text x="201.7" y="82.8">14</text>
<text x="201.7" y="81.5">13</text>
<text x="201.7" y="80.3">5</text>
<text x="201.7" y="79">6</text>
<text x="128.5" y="85.9">GND1_2</text>
<text x="128.5" y="87.1">GND1</text>
<text x="134.5" y="85.9">GND2_2</text>
<text x="135.7" y="87.1">GND2</text>
<text x="186.1" y="85.3">8</text>
<text x="186.1" y="86.6">2</text>
<text x="189.1" y="85.9">GND1_2</text>
<text x="189.1" y="87.1">GND1</text>
<text x="195.1" y="87.1">GND2_2</text>
<text x="196.3" y="85.9">GND2</text>
<text x="201.7" y="86.6">9</text>
<text x="201.7" y="85.3">15</text>
<text x="63.7" y="94.1">1</text>
<text x="63.7" y="95.4">2</text>
<text x="69.1" y="95.4">6</text>
<text x="69.1" y="92.9">G1</text>
<text x="63.7" y="96.7">3</text>
<text x="63.7" y="97.9">4</text>
<text x="63.7" y="99.2">5</text>
<text x="69.1" y="96.7">7</text>
<text x="69.1" y="97.9">8</text>
<text x="69.1" y="99.2">9</text>
<text x="69.1" y="100.5">G2</text>
<text x="243" y="104.2">1</text>
<text x="243" y="105.5">3</text>
<text x="243" y="106.8">5</text>
<text x="247.1" y="104.2">2</text>
<text x="247.1" y="105.5">4</text>
<text x="247.1" y="106.8">6</text>
<text x="242.4" y="111.8">13</text>
<text x="242.5" y="110.6">11</text>
<text x="243" y="108">7</text>
<text x="243" y="109.3">9</text>
<text x="243.6" y="113.1">15</text>
<text x="247.1" y="108">8</text>
<text x="247.1" y="109.3">10</text>
<text x="247.1" y="110.6">12</text>
<text x="247.1" y="111.8">14</text>
<text x="93.1" y="115.6">1</text>
<text x="93.1" y="114.3">2</text>
<text x="119.6" y="114.3">G1</text>
<text x="120.5" y="115.6">6</text>
<text x="120.5" y="116.9">7</text>
<text x="120.5" y="118.1">8</text>
<text x="120.5" y="119.4">9</text>
<text x="125.9" y="115.6">1</text>
<text x="125.9" y="116.9">2</text>
<text x="125.9" y="118.1">3</text>
<text x="125.9" y="119.4">4</text>
<text x="243.6" y="114.3">16</text>
<text x="243.6" y="115.6">17</text>
<text x="243.6" y="116.9">18</text>
<text x="243.6" y="118.1">19</text>
<text x="243.6" y="119.4">20</text>
<text x="119.6" y="121.9">G2</text>
<text x="125.9" y="120.7">5</text>
<text x="243.6" y="120.7">21</text>
<text x="191.6" y="129.5">G1</text>
<text x="197.9" y="130.8">1</text>
<text x="191.6" y="137.1">G2</text>
<text x="192.5" y="132">6</text>
<text x="192.5" y="133.3">7</text>
<text x="192.5" y="134.5">8</text>
<text x="192.5" y="135.8">9</text>
<text x="197.9" y="132">2</text>
<text x="197.9" y="133.3">3</text>
<text x="197.9" y="134.5">4</text>
<text x="197.9" y="135.8">5</text>
<text x="187.8" y="143.4">1</text>
<text x="187.8" y="144.6">2</text>
</g>
</svg>
